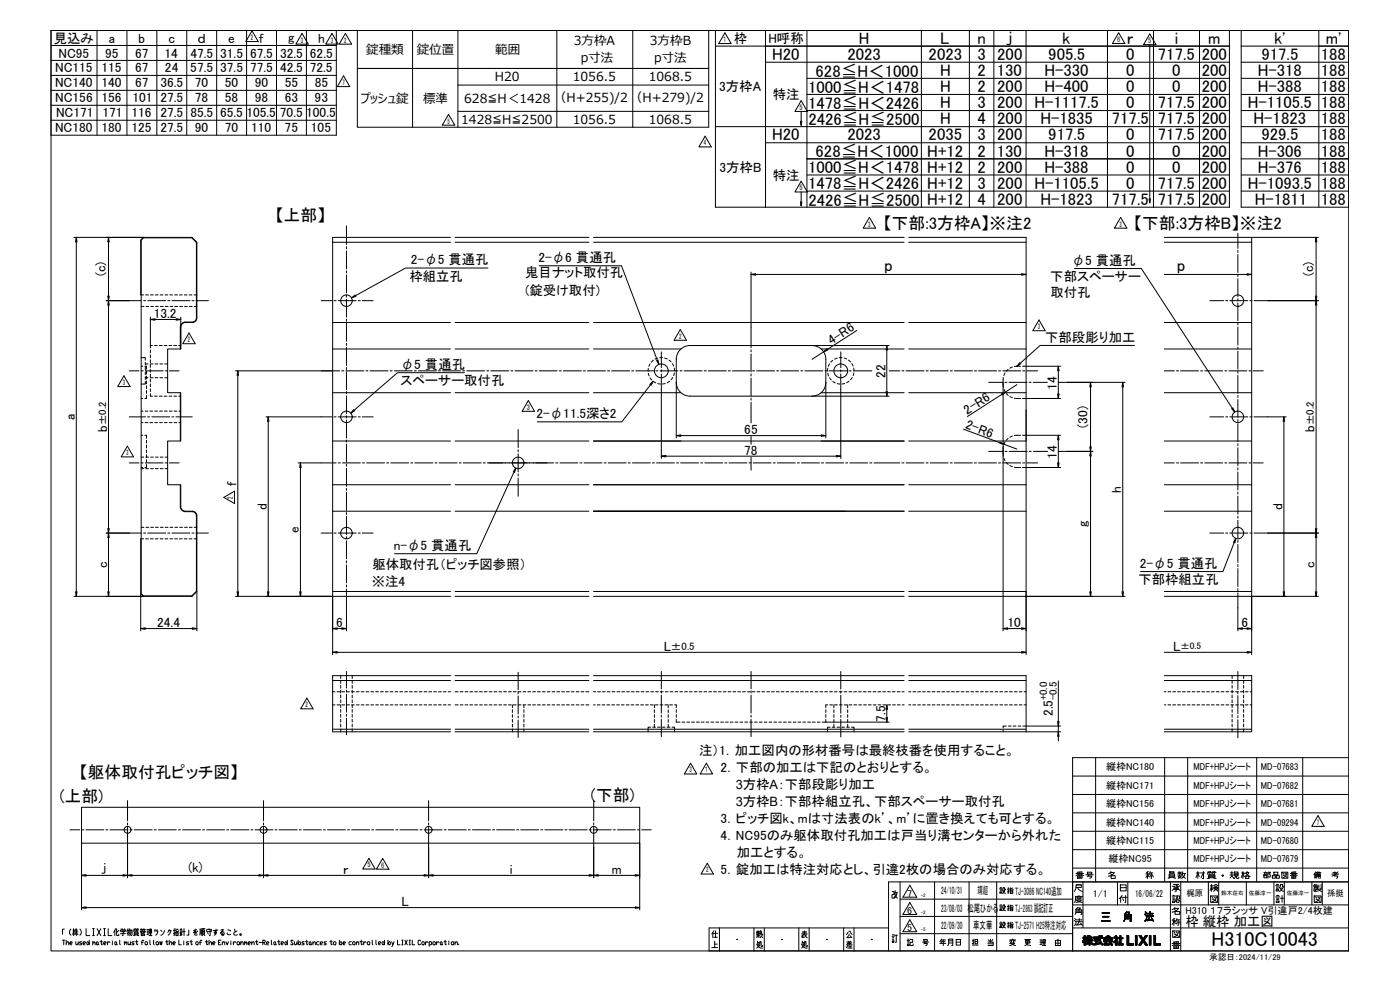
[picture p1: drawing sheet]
<svg xmlns="http://www.w3.org/2000/svg" width="841mm" height="594mm" viewBox="0 0 841 594" stroke-linecap="round" stroke-linejoin="round" font-family="sans-serif">
<!-- layer: TOS_WA -->
<g fill="none" stroke="#000" stroke-width=".6">
<path d="M31 18h779v553h-779zM658 455v75M700 455v75M713 455v75M755 455v75M783 455v75M810 455h-166v116v-41h166h-276v41M644 477h166M644 466h166M644 499h166M644 488h166M644 510h166"/>
<path d="M810 510h.1M810 510v61h-384v-14h108M536 536h1v1h-1v2h1v-1M538 536v2l1 1M538 536h1M538 535l-1 2M539 536l-1 2-1 1M541 530v41M547 532l4 7h-9zM561 530v41M582 530v41M599 530v41"/>
<path d="M644 521h166M651 530v27M671 530v14M673 532h4v3h-4zM673 533h4M678 530v14M703 530v41M709 530v41M726 530v14M732 530v14M749 530v14M765 530v14"/>
<path d="M772 530v14M788 530v14M794 530v14M39 558h-1v3M43 558a2.2 2.2 0 0 0 0 4M44 559h1M44 558v4M45 560h2M45 559h2M45 558v2M46 558v4M48 558a2.2 2.2 0 0 1 0 4"/>
<path d="M52 558v4h2M56 558h1M56 558v4M58 558l3 4M61 558l-3 4M62 558h1M63 558v4M65 558v4h2M69 559v3M69 558l-1 2M70 558v4h1v-1M71 559l-1 1"/>
<path d="M72 560v-1h3v1M73 560h2h-1v2h-1M73 558v1M74 558v1M75 558l-1 1M76 558v1h1M76 559v1M77 558v4M78 559h1v2v1M78 558l-1 2M78 559l-1 2M79 559l-1 3"/>
<path d="M80 559h2M81 560h2v2h-2zM81 559v1M81 558h-1v1M82 559h1M83 559v1M83 558h-1v1M85 558h1M85 560h2v1h-2zM85 558l-1 1M85 558v1M86 559h.1"/>
<path d="M86 558h1M86 558v1M87 558v1M88 560h1M88 558h1M89 558v3M90 558h1v2h-1zM90 559h1M90 558v4M93 559h2l-1 3M93 559h2M97 559v1"/>
<path d="M99 559l-2 2v1M102 558l-1 1M104 559h1M105 558v4M106 558v2l1-1M107 558l-1 1M108 559l1-1v1M108 559h1M109 559v3M110 560h1M111 558v4M113 559v3h-1"/>
<path d="M117 558l-1 2h2v1M118 558l-2 1M119 559l-2 2v1l1-1M120 558v4M121 558v3M121 558v4M121 558h2M122 559h1v2h-1zM122 560h1M122 558v1M124 559v-1h3v1M124 560h3"/>
<path d="M126 558h.1M126 559v3M130 558v2h-1h1v1l-1 1M131 559h-3M133 559l1-1-2 3 2-1h1l-1 2-1-1h1v1M137 558l1 1M141 558v2M142 559l-1 1-1 1 1 1 2-1M429 559l-1 1v3M430 559v4M432 557v14M453 557v14"/>
<path d="M455 559h1M455 560v1M455 559v1h1M456 560v1v-1M456 560h2v2v-1M457 559l-1 3M459 557v14M480 557v14M482 560h2M483 559v2l-1 1M486 557v14M507 557v14"/>
<path d="M509 560l-1 1M510 559h1l1 2M513 557v14M541 550h103M541 540h103M547 542l4 7h-9zM547 552l4 8h-9zM644 557h166M644 544h166M38 565h1M38 565v3M40 567l1-1v2"/>
<path d="M40 565v3M42 567h1v-1h-1v2h1M45 561l-1-2v2M45 561l1-1 1 1M46 566v2l1-1M47 566v2M49 566h-1l1 1-1 1M50 567h1v-1h-1v1l1 1M53 566l1 1-1 1-1-1zM54 565v3M56 562h1M56 566v1"/>
<path d="M56 566v2M56 566h1v2M58 566h1v2l-1-1zM59 567v1M60 566h2M61 565v2v1l1-1M62 562h1M62 567h1v-1h-1l1 2M65 566v2M66 566h-1v1M67 565v1M67 566v2"/>
<path d="M69 566h1v2l-1-1zM70 567v1M72 565v3M72 561h3M75 566v1M75 566v2M75 566h1v2M77 566v2l1-1M77 560l-1 1M78 566v2M81 566h-2l2 1-2 1M81 560h2"/>
<path d="M81 561h2M81 562h-1M81 566h2M82 565v2v1l1-1M82 562h1M84 560v-1h3v1M85 561h2v1h-2zM85 561h.1M85 566h1M86 565h-1v3M87 566h2l-1 2-1-1zM89 561h-1"/>
<path d="M90 562h1M90 561h1M90 565v3M92 565l1 3M94 566h1v2l-1-1zM96 566v2l1-2v2v-2M99 566h2M100 565v2l1 1v-1M101 560v-1h2l-2 3M102 567l1-1v2M102 565v3M104 567h1v-1h-1v1l1 1"/>
<path d="M105 560l-1 1M106 560h1v2h-1zM106 561h1M107 565v3h2M108 560h1M108 561l1 1M109 561h.1M109 561l-1 1M110 565v1M110 566v2M113 566h-1l1 1-1 1M114 566h2"/>
<path d="M115 565v2v1l1-1M118 566h1v2l-1-1zM120 566h1M121 565h-1v3M122 561l-1 1M123 561v1M123 566h2M124 565v2v1l1-1M125 560v1M126 567l1-1v2M126 565v3M128 567h1v-1h-1v2h1"/>
<path d="M131 566h1M133 565h-2v3h2M134 567l1-1v2M134 566v2M136 566v2l1-2M137 560l-1 1h1h2M139 565v1M139 566v2M140 566v2M142 566h-1l-1 1M143 566h1l-1 2-1-1zM145 567l1-1v2"/>
<path d="M145 566v2M147 566l1 1M147 566v2M148 566v2M149 567h1v-1h-1v2h1M151 567l1-1 1 2M151 566v2M153 566h2M154 565v2l1 1v-1M156 566h1M158 566h1v-1h-1v3M158 566l1 2"/>
<path d="M160 567h1v-1h-1v1l1 1M163 565v3M165 566h1l-1 2-1-1zM166 567v1M167 566h1M167 565v2l1 1v-1M169 567h1v-1h-1v1l1 1M172 566l1 1-1 1-1-1zM173 565v3M176 565h-1l1 2v1l-1-1M177 566v2l1-1M178 566v2"/>
<path d="M179 565v3M180 566h1l-1 2-1-1zM183 566h-2l1 1v1h-1M184 566h1M184 565v2l1 1v-1M186 566h1l-1 2v-1zM187 567v1M188 567l1-1v2M188 566v2M192 566h-2l1 2h1M192 567h1v-1h-1v1l1 1M196 566h-1l1 1-1 1"/>
<path d="M198 566h2M199 565v2v1l1-1M201 566h1l-1 2-1-1zM204 565v3M205 566v2l-1-1zM206 567h1v-1h-1v2h1M211 566h-1v2h1M212 566h1v2l-1-1zM214 567l1-1 1 2M214 566v2M216 566h2M217 565v2v1l1-1"/>
<path d="M218 566v2M220 566h-1l-1 1M221 566h1v2l-1-1zM224 565v3M226 565v3M227 567h1v-1h-1l1 2M230 566l1 1-1 1v-1zM231 565v3M233 565v3M234 566h1l-1 2-1-1zM235 566l1 2M237 566l-2 2"/>
<path d="M239 565v3h1M241 565h1M241 568h1M242 565v3M243 565l2 3M245 565l-2 3M246 565h1M246 568h1M246 565v3M248 565v3h1M253 565h-1h-1v2l1 1 1-1M254 566h1v2l-2-1z"/>
<path d="M256 566v2M257 566h-1v1M258 566h1v2h-1M258 566v2M260 566h2l-1 2-1-1zM262 566v2M264 566h-1l-1 1M265 566h1l-1 2-1-1zM266 567v1M267 566h1M267 565v2l1 1v-1M270 565v1"/>
<path d="M270 566v2M271 566h2l-1 2-1-1zM273 567l1-1 1 2M273 566v2M276 567v1M428 569h3M428 560v1M429 561h2M429 563h2M429 567h2M429 565v4M443 564h.1"/>
<path d="M455 561h1M455 567l1 2h2M455 566h1l-1 3M455 565v3M455 562v1M455 561v1M456 562v1M456 562h-1M457 560v1M457 562v1M458 562v1M458 568h-1v-2h-1v3"/>
<path d="M469 564h.1M481 562h1v1M481 561h4M482 567v2h3M482 566h1l-1 3h-1M482 565l-1 3M483 561l2 2M483 563h-1M484 562h.1M485 568h-1v-2h-1v3M496 564h.1M508 568h4"/>
<path d="M509 566h3M509 567h2M509 569h3M509 568l-1 1M509 565l1 1M510 568h2M510 561l-1 2h2M510 566v2M511 568v1M511 562l1 1M511 565l-1 1M523 564h.1"/>
<path d="M536 562h1M536 565h1v1h-1zM536 561h1M536 564h1M536 563h1M537 562h2M538 562v4M541 561h103M650 565v1M651 563v1M651 565v1M651 564v2"/>
<path d="M651 563v2M651 562h1v1h1v1h-1v1v1v-1v3h-1v-3l-1 1 1-2v-1zM651 562v6M652 562v6M652 563v1M652 564v1M653 567h.1M653 563v2M653 566v1M653 563v1M653 565h.1M653 562h1v1v-1h1v1h1v1h-1v1h1h-1l1 3-1-2v2h-1v-2l-1 2 1-3h-1h1v-1h-1z"/>
<path d="M653 562v2M653 565v2M654 562v2M654 565v1M654 562v1M654 563v1M654 562v6M655 562v6M655 563v1M655 565v1M655 565v2M656 563v1"/>
<path d="M656 565h.1M656 565v2M656 566v1M656 567v1M657 563h3v-1h1v1h1v1h-1l1 4-1-2-1-2h-3zM657 563v1M657 567v1M657 565h3h-1v2l1-1v1l-3 1v-1h1v-2h-1zM657 565h.1M658 563v1M658 565h.1M658 567v1"/>
<path d="M658 565v2M659 563v1M659 565v2M659 565h.1M659 567h.1M660 563v1M660 565h.1M660 567h.1M660 566v1M660 562v2M660 562v3M661 562v4"/>
<path d="M661 563v1M661 564v3M661 565v2M661 562h1v1h-1zM661 562v1M661 566v1M662 562v1M662 563v1M662 566v1M662 567v1M663 563l3-1 2 1v1h-4h-1zM663 565h5v1h-3l-1 1h3v-1l1 2-1-1-4 1 1-2h-1z"/>
<path d="M663 565v1M663 563v1M663 567v1M664 565v1M664 563v1M664 567v1M664 566v2M664 565v3M664 564a1.7 1.7 0 0 1 2-1 1.7 1.7 0 0 1 1 1zM665 567v1M665 563v1M665 565v2"/>
<path d="M665 564h.1M665 562v1M665 565v1M666 562v1M666 564h.1M666 565v1M666 567v1M667 563v1M667 564h.1M667 565v1M667 566h.1M667 567v1"/>
<path d="M667 567h.1M667 566v1M668 563v1M668 565v1M668 566v2M668 567v1M668 568h.1M669 566h.1M669 563v1M669 565v1M670 563v1M670 565v1"/>
<path d="M670 562l1 1v2l1 1h-1v2h-1v-2h-1l2-2h-2zM670 562v2M670 565v3M670 564v4M671 562v6M671 563v3M671 565v1M671 563v1M671 567v1M672 565v1M672 567v1M672 563v1"/>
<path d="M673 563v1M673 567v1M673 562v1h2v1h-2v3h2v1h-4v-1h2v-3h-1v-1h1zM673 562v6M674 563v1M674 567v1M675 563v1M675 567v1M677 562h1v5h3v1h-4zM677 562v6M678 562v6M678 567v1"/>
<path d="M679 567v1M680 567v1M681 567v1M682 562h1v6h-1zM682 562v6M683 562v6M684 568h.1M684 562h1l2 2 1-2h1l-2 3 2 3h-1l-1-2-2 2h-1l2-3zM684 562h.1M684 567v1M685 562h.1M685 567v1"/>
<path d="M685 562v1M685 566v2M685 562v2M686 562v2M686 565v2M686 563v1M686 563v2M686 563v3M687 564v2M687 563v3M687 563v4M688 563v1"/>
<path d="M688 565v2M688 562v2M688 566v2M688 562v1M689 567v1M689 562v1M689 562h.1M690 562h1v6h-1zM691 562v6M693 562h1v5h3v1h-4zM693 562v6M694 562v6"/>
<path d="M694 567v1M695 567v1M696 567v1M697 567v1"/>
<circle cx="144" cy="561" r=".5"/>
</g>
<!-- layer: TOS_S1 -->
<g fill="none" stroke="#000" stroke-width=".6">
<path d="M200 146h71M271 143h-71v215h71M273 143h81M273 146h81M357 143h186M357 146h186M546 143h70v215h-70M546 146h70M699 143h53v215h-53M699 146h53M115 193l-4 1-2 1-1 15h-7v26h7v29h-7v26h7l1 15 2 1h4M116 193h1l1-2v-45l-3-3h-29l-1 1v213l1 1h29l3-3v-45l-1-2-1-1"/>
<path d="M200 194h71M273 194h81M357 194h186M546 194h70M699 194h53M200 210h71M273 210h81M357 210h52M493 210h50M496 216v14M496 216a8 8 0 0 0-8-8h-73a8 8 0 0 0-9 8v14a8 8 0 0 0 9 8h73a8 8 0 0 0 8-8M546 210h70"/>
<path d="M699 210h53M200 236h71M273 236h81M357 236h52M493 236h50M546 236h70M699 236h53M616 246v19h-70M200 265h71M273 265h81M409 265h-52h186h-50M699 265h53"/>
<path d="M200 291h71M273 291h81M357 291h186M546 291h70M699 291h53M200 307h71M273 307h81M357 307h186M546 307h70M699 307h53M200 355h71M273 358h81"/>
<path d="M273 355h81M357 358h186M357 355h186M546 355h70M699 355h53M271 406h-71v34h71M273 406h81M357 406h186M546 406h70v34h-70M699 406h53v34h-53M273 440h81M357 440h186"/>
<path d="M49 485h335v21h-335z"/>
<circle cx="208" cy="181" r="3"/>
<circle cx="744" cy="181" r="3"/>
<circle cx="397" cy="223" r="4"/>
<circle cx="505" cy="223" r="4"/>
<circle cx="208" cy="250" r="3"/>
<circle cx="744" cy="250" r="3"/>
<circle cx="311" cy="278" r="3"/>
<circle cx="208" cy="320" r="3"/>
<circle cx="744" cy="320" r="3"/>
<circle cx="77" cy="498" r="2.1"/>
<circle cx="158" cy="498" r="2.1"/>
<circle cx="257" cy="498" r="2.1"/>
<circle cx="357" cy="498" r="2.1"/>
</g>
<!-- layer: TOS_S2 -->
<path d="M85 177v-33l1-1h29l3 3v45v2l-2 1M115 194h-4l-2 1v15M109 236v29M109 291v15l2 1h4M116 307l2 1v2v45l-3 3h-29l-1-1v-33" fill="none" stroke="#000" stroke-width=".6"/>
<!-- layer: TOS_M1 -->
<g fill="none" stroke="#000" stroke-width=".6">
<path d="M31 18h171v63h-171zM58 18v63M76 18v63M94 18v63M112 18v63M130 18v63M148 18v63M151 18l4 7h-7zM166 18v63M184 18v63M430 18h309v106h-309zM436 20l3 6h-7z"/>
<path d="M460 18v10h279M485 18v106M553 18v10M582 18v106M597 18v106M616 18v106M665 18v10M672 20l4 6h-8zM693 18v10M721 18v10M746 18h64v106h-64zM792 18v106"/>
<path d="M31 27h171M31 36h171M181 20l4 7h-7zM199 20l4 7h-7zM207 20l4 7h-7zM430 28h309M460 28v96M460 37h279M553 28v96M665 28v96M691 20l3 7h-7zM693 28v96"/>
<path d="M721 28v96M746 37h64M746 28h64M792 28h18M31 45h171M31 54h171M206 46l4 6h-7zM485 47h254M485 57h254M746 47h64M746 57h64M31 63h171"/>
<path d="M31 72h171M269 69l4 6h-7zM430 76h309M481 60l4 7h-7zM485 66h254M746 66h64M746 76h64M424 82l3 6h-7zM460 86h279M485 95h254M746 86h64M810 95h-64"/>
<path d="M481 109l4 6h-7zM485 105h254M485 115h254M746 105h64M746 115h64M522 131l4 6h-7zM673 131l4 6h-8zM44 143h42M46 145v210M65 145v33M752 143h40M791 145v33"/>
<path d="M451 163v33M454 165h160M699 165h50M64 181h14M65 183v134M90 191v17M93 192h13M109 191v19M409 198l3 6h-7zM515 199l-18 11M624 192l4 7h-8zM762 181h30"/>
<path d="M791 183v134M114 200l3 6h-7zM488 208h46M495 211l-7 5M533 210v25M616 220h21M74 226l4 6h-7zM141 223h59M143 226v129M397 234v41M406 230v33M488 238h46"/>
<path d="M496 230v33M505 234v41M602 237l-21 13M603 230v149M611 231l-7 5M616 239h21M636 223v14M641 230h35M655 232v36M674 232v123M160 250h33M161 253v102"/>
<path d="M317 241l4 6h-7zM579 258l22 8M762 250h11M771 253v102M77 268l3 6h-7zM179 278h14M400 274h102M409 262h84M603 267l8 3M616 261h21M636 264v14M641 271h15"/>
<path d="M655 274v81M134 299l7-4v8zM180 281v74M616 281h21M64 320h14M65 323v32M762 320h30M791 323v32M44 358h42M85 357v22M118 355v24M141 358h59v35"/>
<path d="M616 355v38M616 358h60M792 358h-40v35M87 378h28M203 378h2M208 365v14M605 378h9M744 365v14M746 378h3M203 392h411M699 392h50M184 419l4 7h-7z"/>
<path d="M636 409v24M496 434h38M533 426v5M616 440h21M616 436h21M636 436v4M415 458l4 7h-8zM424 458l4 7h-7zM636 442v3M792 490l3 6h-7zM49 506v41M77 509v18"/>
<path d="M158 509v18M222 516l3 6h-7zM230 516l4 6h-8zM257 509v18M357 509v18M384 506v41M425 519l4 6h-8zM52 526h22M79 526h77M161 526h94M260 526h94M359 526h23"/>
<path d="M52 545h330"/>
</g>
<!-- layer: TOS_K3 -->
<g fill="none" stroke="#000" stroke-width=".6">
<path d="M208 136v11M208 148v1M208 151v10M744 140v9M744 150v2M744 153v11M208 163v1M208 165v11M208 177v1M208 180v10M744 165v1M744 167v11"/>
<path d="M744 179v2M78 181h7M86 181h2M89 181h11M101 181h1M103 181h11M115 181h2M118 181h7M193 181h6M201 181h1M203 181h11M208 192v1"/>
<path d="M208 194v11M215 181h1M218 181h6M451 196v13M727 181h8M736 181h2M739 181h11M744 182v11M744 194v1M744 196v11M751 181h1M753 181h9"/>
<path d="M208 206v1M208 209v11M397 211v10M451 210v1M451 213v10M505 211v10M744 208v2M744 211v11M78 223h5M85 223h1M87 223h11M99 223h2"/>
<path d="M102 223h6M193 223h11M205 223h2M208 223h11M208 221v1M208 223v11M208 235v2M208 238v11M220 223h1M222 223h11M234 223h2M237 223h11"/>
<path d="M249 223h1M251 223h11M263 223h2M266 223h11M278 223h1M280 223h11M292 223h2M295 223h11M307 223h1M309 223h11M321 223h2M324 223h11"/>
<path d="M336 223h1M338 223h11M350 223h2M353 223h11M365 223h1M367 223h11M379 223h2M382 223h11M394 223h1M396 223h11M397 222v1M397 225v9"/>
<path d="M409 223h1M411 223h11M423 223h1M426 223h10M438 223h1M440 223h11M451 225v1M451 227v11M451 239v1M452 223h1M455 223h10M467 223h1"/>
<path d="M469 223h11M481 223h1M484 223h10M496 223h1M498 223h11M505 222v1M505 225v9M510 223h1M513 223h11M534 223h7M542 223h1M544 223h11"/>
<path d="M556 223h2M559 223h11M571 223h1M573 223h11M585 223h2M588 223h11M594 230h8M600 223h1M602 223h11M604 230h1M606 230h11M614 223h2"/>
<path d="M617 223h6M618 230h1M621 230h8M636 230h5M699 223h7M707 223h1M709 223h11M721 223h2M724 223h11M736 223h1M738 223h11M744 223v1"/>
<path d="M744 225v11M744 237v2M744 240v11M750 223h2M753 223h6M78 250h9M89 250h1M91 250h11M103 250h1M106 250h9M193 250h6M201 250h1"/>
<path d="M203 250h11M208 250v1M208 252v11M215 250h1M218 250h6M311 258v11M451 242v12M727 250h8M736 250h2M739 250h11M744 252v1M744 255v10"/>
<path d="M751 250h1M753 250h9M78 278h5M85 278h1M87 278h11M99 278h2M102 278h6M193 278h9M203 278h1M206 278h10M208 264v2M208 267v11"/>
<path d="M208 279v1M218 278h1M220 278h11M232 278h2M235 278h11M247 278h1M249 278h11M261 278h2M264 278h11M276 278h1M278 278h11M290 278h2"/>
<path d="M293 278h40M311 270v1M311 273v10M334 278h1M336 278h11M348 278h2M351 278h11M363 278h1M365 278h11M377 278h2M380 278h11M392 278h1"/>
<path d="M394 278h11M406 278h2M409 278h11M421 278h1M423 278h11M435 278h2M438 278h11M450 278h1M451 262v5M451 275v7M452 278h11M464 278h2"/>
<path d="M467 278h11M479 278h1M481 278h11M493 278h2M496 278h11M508 278h1M510 278h11M523 278h1M525 278h16M542 278h1M544 278h11M556 278h2"/>
<path d="M559 278h11M571 278h1M573 278h11M585 278h2M588 278h11M594 271h9M600 278h1M602 278h11M604 271h1M606 271h11M614 278h2M617 278h6"/>
<path d="M618 271h2M621 271h8M636 271h5M699 278h7M707 278h1M709 278h11M721 278h2M724 278h11M736 278h1M738 278h11M744 267v1M744 269v11"/>
<path d="M750 278h2M753 278h6M208 281v11M208 293v2M208 296v11M311 285v1M311 287v11M744 281v1M744 284v10M744 296v1M744 298v11M208 308v1"/>
<path d="M208 310v11M744 310v1M744 313v10M78 320h7M86 320h2M89 320h11M101 320h1M103 320h11M115 320h2M118 320h7M193 320h6M201 320h1"/>
<path d="M203 320h11M208 322v2M208 325v11M208 337v1M208 339v11M215 320h1M218 320h6M727 320h8M736 320h2M739 320h11M744 325v1M744 327v11"/>
<path d="M744 339v1M751 320h1M753 320h9M208 351v2M208 354v11M744 342v10M744 354v1M744 356v9M208 403v10M208 414v2M208 417v11M311 404v10"/>
<path d="M311 416v1M311 418v11M397 403v11M397 415v1M397 418v10M451 403v11M451 415v1M451 418v10M505 403v11M505 415v1M505 418v10M744 403v11"/>
<path d="M744 415v2M744 418v11M208 429v1M208 431v10M311 430v1M311 433v10M397 430v1M397 432v11M451 430v1M451 432v11M505 430v1M505 432v11"/>
<path d="M744 430v1M744 432v11M42 498h6M49 498h1M52 498h10M64 498h1M66 498h11M77 481v12M77 494v2M77 497v12M78 498h1M81 498h10"/>
<path d="M93 498h1M95 498h11M107 498h1M110 498h10M122 498h1M124 498h11M136 498h1M139 498h10M151 498h1M153 498h11M158 481v12M158 494v2"/>
<path d="M158 497v12M165 498h1M168 498h10M180 498h1M182 498h11M194 498h1M197 498h11M209 498h1M211 498h11M223 498h2M226 498h11M238 498h1"/>
<path d="M240 498h11M252 498h2M255 498h11M257 481v12M257 494v2M257 497v12M267 498h1M269 498h11M281 498h2M284 498h11M296 498h1M298 498h11"/>
<path d="M310 498h2M313 498h11M325 498h1M327 498h11M339 498h2M342 498h11M354 498h1M356 498h11M357 481v12M357 494v2M357 497v12M368 498h2"/>
<path d="M371 498h11M383 498h1M385 498h6"/>
</g>
<!-- layer: 0 -->
<g fill="none" stroke="#000" stroke-width=".6">
<path d="M691 27v95M481 73v2l1-2M481 67v8M481 115v9M690 119l1 3v-3M481 121v3l1-3M45 145l1-2v2M46 143v2M65 145v-2l1 2M65 143v2M324 160h49l23 59M790 145l1-2v2"/>
<path d="M791 143v2M65 178v3l1-3M65 178v5M213 177l-2 2 3-1M293 161h-49l-33 18M451 165h3M454 164l-3 1h3M614 164l2 1h-2M614 165h2M645 161h41l56 87M749 164l3 1h-3M749 165h3"/>
<path d="M790 178l1 3v-3M791 178v5M65 183v-2l1 2M90 192h3M93 191l-3 1h3M106 191l3 1h-3M106 192h3M790 183l1-2v2M395 216l1 3-2-3M497 209l-2 2 2-1M497 210l-2 1M532 210l1-2v2"/>
<path d="M533 208v2M613 218l-2 2 2-2M636 220v3M681 208h-56l-14 12M142 226l1-3v3M143 223v3M279 224h-40l-28 24M390 231l2-2-1 3M392 229l-18 24h-51M532 235l1 3v-3M533 235v3M602 237l2-1-2 1"/>
<path d="M604 236l-2 1M635 223l1-3v3M635 237l1 2v-2M636 237v2M655 232v-2l1 2M655 230v2M674 232v-2l1 2M674 230v2M161 253v-3l1 3M161 250v3M213 246l-2 2 2-1M741 245l1 3-2-3"/>
<path d="M771 253v-3l1 3M771 250v3M180 278v3M397 274h3M400 274h-3h3M406 262h3M409 261l-3 1h3M493 261l3 1h-3M493 262h3M502 274h3h-3M502 274h3M601 266l2 1"/>
<path d="M601 266l2 1-2-1M635 264l1-3v3M635 278l1 3v-3M636 261v3M636 278v3M655 274v-3l1 3M655 268v3l1-3M655 268v6M180 281v-3l1 3M308 284l2-3-1 3M310 281l-24 52h-49M65 317v3l1-3"/>
<path d="M65 317v6M790 317l1 3v-3M791 317v6M65 323v-3l1 3M741 326l1-3v3M742 323l-7 20h-50M790 323l1-3v3M45 355l1 3v-3M46 355v3M65 355v3l1-3M65 355v3M142 355l1 3v-3"/>
<path d="M143 355v3M161 355v3l1-3M161 355v3M180 355v3l1-3M180 355v3M655 355v3l1-3M655 355v3M674 355v3l1-3M674 355v3M771 355v3l1-3M771 355v3M790 355l1 3v-3"/>
<path d="M791 355v3M85 378h2M87 377l-2 1h2M115 377l3 1h-3M115 378h3M200 378h3M203 377l-3 1h3M205 377l3 1h-3M205 378h3M603 378h2M605 377l-2 1h2M614 377l2 1h-2"/>
<path d="M614 378h2M744 378h2M746 377l-2 1h2M749 377l3 1h-3M749 378h3M200 392h3M203 391l-3 1h3M614 391l2 1h-2M614 392h2M749 391l3 1h-3M749 392h3M532 426l1-3v3"/>
<path d="M532 431l1 3v-3M533 423v3M533 431v3M635 433l1 3v-3M636 433v3M636 440v2M635 442l1-2v2M49 526h3M52 525l-3 1h3M74 525l3 1h-3M74 526h5M79 525l-2 1h2"/>
<path d="M156 525l2 1h-2M156 526h5M161 525l-3 1h3M255 525l2 1h-2M255 526h5M260 525l-3 1h3M354 525l3 1h-3M354 526h5M359 525l-2 1h2M382 525l2 1h-2M382 526h2M49 545h3"/>
<path d="M52 545h-3l3 1M382 545h2l-2 1M382 545h2"/>
</g>
<!-- layer: TOS_K2 -->
<g fill="none" stroke="#000" stroke-width=".6">
<path d="M85 177h1M88 177h1M90 177h2M93 177h2M96 177h2M99 177h2M102 177h2M105 177h2M108 177h1M111 177h1M114 177h1M117 177h1"/>
<path d="M85 184h1M88 184h1M91 184h1M93 184h2M96 184h2M99 184h2M102 184h2M105 184h2M108 184h2M111 184h2M114 184h1M117 184h1"/>
<path d="M85 215h2v1M85 220h1M87 220h1v2M87 219h2M87 218v1M90 219h2M90 210v2M90 213v2M90 216v2M90 219v2M92 208h-2v1M93 208h1"/>
<path d="M93 219h2M96 208h1M96 219h2M99 208h1M99 219h2M102 208h1M104 208h2M107 208h2M391 219l-1 1M392 216l-1 2M395 215l-1 1M398 215h-2"/>
<path d="M399 215l2 1M402 216l1 1M404 218l1 2M498 219v1M500 216l-1 2M503 215l-2 1M506 215h-2M507 215l2 1M510 216l1 1M512 218v2M613 220h-4M614 220h2"/>
<path d="M85 239h1M87 229v2h-2M87 220v2M87 223v2M87 226v2M87 227h2M88 238v1h-1M88 223v2M88 226v2M88 229v2M88 232v1M88 235v1"/>
<path d="M90 227h2M90 222v2M90 225v1M90 228v1M90 231v1M90 234v1M90 236v2h2M93 238h1M93 227h2M96 238h1M96 227h2M99 238h1"/>
<path d="M99 227h2M102 238h1M104 238h2M107 238h2M389 221v2M389 224l1 2M391 227l1 1M392 229l2 1M395 230l2 1M400 230l-2 1M402 229l-1 1M404 227l-1 1"/>
<path d="M405 221v2M405 224v2M497 221v2M497 224l1 2M498 227l1 1M500 229l2 1M503 230l2 1M507 230l-1 1M510 229l-1 1M512 227l-1 1M513 221v2M513 224l-1 2"/>
<path d="M603 227v6M603 234l1 1M604 224l-1 2M604 236l2 1M606 222l-2 1M607 238l1 1M608 220l-1 1M609 239h4M614 239h2M85 247h1M85 254h1M87 247h2"/>
<path d="M87 254h2M90 247h2M90 254h2M93 247h2M93 254h2M96 247h2M96 254h2M99 247h1M99 254h1M102 247h1M102 254h1M105 247h1"/>
<path d="M105 254h1M107 247h2M107 254h2M85 275h1M85 261h1M87 261h1v2M88 275h1M88 279v2h-1M88 265v1M88 267v2M88 270v2M88 273v2"/>
<path d="M88 276v2M90 275h2M93 275h2M96 275h2M99 275h2M603 268v6M603 275l1 2M604 266l-1 1M604 278l2 1M606 263l-2 2M607 280h1M608 262l-1 1"/>
<path d="M613 261l-4 1M614 261h2M85 282h1M85 281h1M88 282h1M90 282h2M93 282h2M96 282h2M99 282h2M609 281h4M614 281h2M85 317h1"/>
<path d="M88 317h1M91 317h1M93 317h2M96 317h2M99 317h2M102 317h2M105 317h2M108 317h2M111 317h2M114 317h1M117 317h1M85 324h1"/>
<path d="M88 324h1M90 324h2M93 324h2M96 324h2M99 324h2M102 324h2M105 324h2M108 324h1M111 324h1M114 324h1M117 324h1M200 416h1"/>
<path d="M202 416h2M205 406v2M205 409v1M205 412v1M205 415v1M205 418v1M205 416h2M208 416h2M211 416h2M212 406v2M212 409v1M212 412v1"/>
<path d="M212 415v1M212 418v1M214 416h2M217 416h2M220 416h2M223 416h1M226 416h1M229 416h1M231 416h2M234 416h2M237 416h2M240 416h2"/>
<path d="M243 416h2M246 416h2M249 416h2M252 416h1M255 416h1M258 416h1M261 416h1M263 416h2M266 416h2M269 416h2M273 416h2M276 416h2"/>
<path d="M279 416h2M282 416h2M285 416h2M288 416h2M291 416h2M294 416h2M297 416h1M300 416h1M303 416h1M305 416h2M308 416h2M311 416h2"/>
<path d="M314 416h2M317 416h2M320 416h2M323 416h2M326 416h1M329 416h1M332 416h1M335 416h1M337 416h2M340 416h2M343 416h2M346 416h2"/>
<path d="M349 416h2M352 416h2M357 416h1M359 416h2M362 416h2M365 416h1M368 416h1M371 416h1M374 416h1M376 416h2M379 416h2M382 416h2"/>
<path d="M385 416h2M388 416h2M391 416h2M394 416h2M397 416h1M400 416h1M403 416h1M405 416h2M408 416h2M411 416h2M414 416h2M417 416h2"/>
<path d="M420 416h2M423 416h2M426 416h1M429 416h1M432 416h1M434 416h2M437 416h2M440 416h2M443 416h2M446 416h2M449 416h2M452 416h2"/>
<path d="M455 416h1M458 416h1M461 416h1M464 416h1M466 416h2M469 416h2M472 416h2M475 416h2M478 416h2M481 416h2M484 416h1M487 416h1"/>
<path d="M490 416h1M493 416h1M495 416h2M498 416h2M501 416h2M504 416h2M507 416h2M510 416h2M513 416h2M516 416h1M519 416h1M522 416h1"/>
<path d="M524 416h2M527 416h2M530 416h2M533 416h2M536 416h2M539 416h2M542 416h1M546 416h1M548 416h2M551 416h2M554 416h2M557 416h2"/>
<path d="M560 416h2M563 416h2M566 416h1M569 416h1M572 416h1M575 416h1M577 416h2M580 416h2M583 416h2M586 416h2M589 416h2M592 416h2"/>
<path d="M595 416h1M598 416h1M601 416h1M604 416h1M606 416h2M609 416h2M612 416h2M615 416h1M699 416h1M702 416h1M705 416h1M707 416h2"/>
<path d="M710 416h2M713 416h2M716 416h2M719 416h2M722 416h2M725 416h2M728 416h1M731 416h1M734 416h1M736 416h2M739 416h2M740 406v2"/>
<path d="M740 409v1M740 412v1M740 415v1M740 418v1M742 416h2M745 416h2M747 406v2M747 409v1M747 412v1M747 415v1M747 418v1M748 416h2"/>
<path d="M751 416h1M200 423h1M202 423h2M205 420v2M205 423v2M205 426v2M205 429v2M205 432v2M205 435v2M205 438v2M205 423h2M208 423h2"/>
<path d="M211 423h2M212 420v2M212 423v2M212 426v2M212 429v2M212 432v2M212 435v2M212 438v2M214 423h2M217 423h2M220 423h2M223 423h1"/>
<path d="M226 423h1M229 423h1M231 423h2M234 423h2M237 423h2M240 423h2M243 423h2M246 423h2M249 423h2M252 423h1M255 423h1M258 423h1"/>
<path d="M261 423h1M263 423h2M266 423h2M269 423h2M273 423h2M276 423h2M279 423h2M282 423h2M285 423h2M288 423h2M291 423h2M294 423h2"/>
<path d="M297 423h1M300 423h1M303 423h1M305 423h2M308 423v2M308 426v2M308 429v2M308 432v2M308 435v2M308 438v2M308 423h2M311 423h2"/>
<path d="M314 423h2M315 423v2M315 426v2M315 429v2M315 432v2M315 435v2M315 438v2M317 423h2M320 423h2M323 423h2M326 423h1M329 423h1"/>
<path d="M332 423h1M335 423h1M337 423h2M340 423h2M343 423h2M346 423h2M349 423h2M352 423h2M357 423h1M359 423h1M362 423h1M365 423h1"/>
<path d="M367 423h2M370 423h2M373 423h2M376 423h2M379 423h2M382 423h2M385 423h2M388 423h1M391 423h1M391 437h-2v3M392 437h2M393 423v2"/>
<path d="M393 426v2M393 429v2M393 432v2M393 435v2M394 423h1M395 437h2M397 423h1M398 437h2M399 423h2M401 437h1M401 423v2M401 426v2"/>
<path d="M401 429v2M401 432v2M401 435v2M402 423h2M404 437h1v3M405 423h1v2M406 432v2h2M406 426v2M406 429v2M410 434h1M413 434h1M416 434h1"/>
<path d="M418 434h2M421 434h2M424 434h2M427 434h2M430 434h2M433 434h2M436 434h1M439 434h1M442 434h1M445 434h1M447 434h2M450 434h2"/>
<path d="M453 434h2M456 434h2M459 434h2M462 434h2M465 434h2M468 434h1M471 434h1M474 434h1M476 434h2M479 434h2M482 434h2M485 434h2"/>
<path d="M488 434h2M491 434h2M496 432v2h-2M496 426v2M496 429v2M497 423h-1v2M498 423h2M499 437h-2v3M500 437h2M501 423v2M501 426v2M501 429v2"/>
<path d="M501 432v2M501 435v2M501 423h2M503 437h1M504 423h2M506 437h1M507 423h2M509 437h1M509 423v2M509 426v2M509 429v2M509 432v2"/>
<path d="M509 435v2M510 423h2M512 437h1v3M513 423h2M516 423h2M519 423h1M522 423h1M525 423h1M527 423h2M530 423h2M533 423h2M536 423h2"/>
<path d="M539 423h2M542 423h1M546 423h1M548 423h2M551 423h2M554 423h2M557 423h2M560 423h2M563 423h2M566 423h1M569 423h1M572 423h1"/>
<path d="M575 423h1M577 423h2M580 423h2M583 423h2M586 423h2M589 423h2M592 423h2M595 423h1M598 423h1M601 423h1M603 438v2M604 423h1"/>
<path d="M605 436h-2v1M606 436h1M606 423h2M609 436h1M609 423h2M612 436h1M612 423h2M614 436h2M615 423h1M699 423h1M702 423h1M705 423h1"/>
<path d="M707 423h2M710 423h2M713 423h2M716 423h2M719 423h2M722 423h2M725 423h2M728 423h1M731 423h1M734 423h1M736 423h2M739 423h2"/>
<path d="M740 420v2M740 423v2M740 426v2M740 429v2M740 432v2M740 435v2M740 438v2M742 423h2M745 423h2M747 420v2M747 423v2M747 426v2"/>
<path d="M747 429v2M747 432v2M747 435v2M747 438v2M748 423h2M751 423h1"/>
</g>
<!-- layer: TOS_K1 -->
<g fill="none" stroke="#000" stroke-width=".6">
<path d="M215 18h211v58h-211zM248 18v58M275 18v58M335 18v58M380 18v58M215 41h211M275 51h151M275 67h151M200 409h71M273 409h81M357 409h186M546 409h70"/>
<path d="M699 409h53M200 438h71M273 438h81M357 438h186M546 438h70M699 438h53"/>
</g>
<text font-size="12.1" x="728" y="568">H310C10043</text>
<g font-size="10.1">
<text x="565" y="26">L</text>
<text x="587" y="26">n</text>
<text x="606" y="26">j</text>
<text x="638" y="26">k</text>
<text x="677" y="26">ｒ</text>
<text x="706" y="26">i</text>
<text x="726" y="26">m</text>
<text x="766" y="26">k'</text>
<text x="797" y="26">m'</text>
<text x="464" y="36">H20</text>
<text x="509" y="36">2023</text>
<text x="558" y="36">2023</text>
<text x="587" y="36">3</text>
<text x="599" y="36">200</text>
<text x="630" y="36">905.5</text>
<text x="677" y="36">0</text>
<text x="696" y="36">717.5</text>
<text x="722" y="36">200</text>
<text x="758" y="36">917.5</text>
<text x="793" y="36">188</text>
<text x="490" y="46">628≦H＜1000</text>
<text x="565" y="46">H</text>
<text x="587" y="46">2</text>
<text x="599" y="46">130</text>
<text x="627" y="46">H-330</text>
<text x="677" y="46">0</text>
<text x="704" y="46">0</text>
<text x="722" y="46">200</text>
<text x="756" y="46">H-318</text>
<text x="793" y="46">188</text>
<text x="485" y="56">1000≦H＜1478</text>
<text x="565" y="55">H</text>
<text x="587" y="55">2</text>
<text x="599" y="55">200</text>
<text x="627" y="55">H-400</text>
<text x="677" y="55">0</text>
<text x="704" y="55">0</text>
<text x="722" y="55">200</text>
<text x="756" y="55">H-388</text>
<text x="793" y="55">188</text>
<text x="485" y="65">1478≦H＜2426</text>
<text x="565" y="65">H</text>
<text x="587" y="65">3</text>
<text x="599" y="65">200</text>
<text x="621" y="65">H-1117.5</text>
<text x="677" y="65">0</text>
<text x="696" y="65">717.5</text>
<text x="722" y="65">200</text>
<text x="750" y="65">H-1105.5</text>
<text x="793" y="65">188</text>
<text x="486" y="75">2426≦H≦2500</text>
<text x="565" y="75">H</text>
<text x="587" y="75">4</text>
<text x="599" y="75">200</text>
<text x="625" y="75">H-1835</text>
<text x="668" y="75">717.5</text>
<text x="696" y="75">717.5</text>
<text x="722" y="75">200</text>
<text x="753" y="75">H-1823</text>
<text x="793" y="75">188</text>
<text x="464" y="84">H20</text>
<text x="509" y="84">2023</text>
<text x="558" y="84">2035</text>
<text x="587" y="84">3</text>
<text x="599" y="84">200</text>
<text x="630" y="84">917.5</text>
<text x="677" y="84">0</text>
<text x="696" y="84">717.5</text>
<text x="722" y="84">200</text>
<text x="758" y="84">929.5</text>
<text x="793" y="84">188</text>
<text x="490" y="94">628≦H＜1000</text>
<text x="557" y="94">H+12</text>
<text x="587" y="94">2</text>
<text x="599" y="94">130</text>
<text x="627" y="94">H-318</text>
<text x="677" y="94">0</text>
<text x="704" y="94">0</text>
<text x="722" y="94">200</text>
<text x="756" y="94">H-306</text>
<text x="793" y="94">188</text>
<text x="485" y="104">1000≦H＜1478</text>
<text x="557" y="104">H+12</text>
<text x="587" y="104">2</text>
<text x="599" y="104">200</text>
<text x="627" y="104">H-388</text>
<text x="677" y="104">0</text>
<text x="704" y="104">0</text>
<text x="722" y="104">200</text>
<text x="756" y="104">H-376</text>
<text x="793" y="104">188</text>
<text x="485" y="114">1478≦H＜2426</text>
<text x="557" y="113">H+12</text>
<text x="587" y="113">3</text>
<text x="599" y="113">200</text>
<text x="621" y="113">H-1105.5</text>
<text x="677" y="113">0</text>
<text x="696" y="113">717.5</text>
<text x="722" y="113">200</text>
<text x="750" y="113">H-1093.5</text>
<text x="793" y="113">188</text>
<text x="486" y="123">2426≦H≦2500</text>
<text x="557" y="123">H+12</text>
<text x="587" y="123">4</text>
<text x="599" y="123">200</text>
<text x="625" y="123">H-1823</text>
<text x="668" y="123">717.5</text>
<text x="696" y="123">717.5</text>
<text x="722" y="123">200</text>
<text x="754" y="123">H-1811</text>
<text x="793" y="123">188</text>
<text x="166" y="133">【上部】</text>
<text x="531" y="138">【下部:3方枠A】※注2</text>
<text x="681" y="138">【下部:3方枠B】※注2</text>
<text x="531" y="163">p</text>
<text x="707" y="163">p</text>
<text x="48" y="467">【躯体取付孔ピッチ図】</text>
<text x="36" y="482">(上部)</text>
<text x="355" y="481">(下部)</text>
</g>
<text font-size="9.9" x="516" y="26">H</text>
<text font-size="9.7" x="660" y="555">三 角 法</text>
<g font-size="8">
<text x="32" y="26">見込み</text>
<text x="65" y="26">a</text>
<text x="83" y="26">b</text>
<text x="101" y="26">c</text>
<text x="119" y="26">ｄ</text>
<text x="137" y="26">e</text>
<text x="156" y="26">f</text>
<text x="173" y="25">g</text>
<text x="191" y="26">h</text>
<text x="441" y="26">枠</text>
<text x="462" y="26">H呼称</text>
<text x="35" y="35">NC95</text>
<text x="63" y="35">95</text>
<text x="81" y="35">67</text>
<text x="99" y="35">14</text>
<text x="114" y="35">47.5</text>
<text x="132" y="35">31.5</text>
<text x="150" y="35">67.5</text>
<text x="168" y="35">32.5</text>
<text x="186" y="35">62.5</text>
<text x="33" y="44">NC115</text>
<text x="61" y="44">115</text>
<text x="81" y="44">67</text>
<text x="99" y="44">24</text>
<text x="114" y="44">57.5</text>
<text x="132" y="44">37.5</text>
<text x="150" y="44">77.5</text>
<text x="168" y="44">42.5</text>
<text x="186" y="44">72.5</text>
<text x="33" y="53">NC140</text>
<text x="61" y="53">140</text>
<text x="81" y="53">67</text>
<text x="96" y="53">36.5</text>
<text x="117" y="53">70</text>
<text x="135" y="53">50</text>
<text x="153" y="53">90</text>
<text x="171" y="53">55</text>
<text x="189" y="53">85</text>
<text x="432" y="55">3方枠A</text>
<text x="464" y="60">特注</text>
<text x="33" y="62">NC156</text>
<text x="61" y="62">156</text>
<text x="80" y="62">101</text>
<text x="96" y="62">27.5</text>
<text x="117" y="62">78</text>
<text x="135" y="62">58</text>
<text x="153" y="62">98</text>
<text x="171" y="62">63</text>
<text x="189" y="62">93</text>
<text x="34" y="71">NC171</text>
<text x="62" y="71">171</text>
<text x="79" y="71">116</text>
<text x="96" y="71">27.5</text>
<text x="114" y="71">85.5</text>
<text x="132" y="71">65.5</text>
<text x="148" y="71">105.5</text>
<text x="168" y="71">70.5</text>
<text x="184" y="71">100.5</text>
<text x="33" y="79">NC180</text>
<text x="61" y="79">180</text>
<text x="79" y="79">125</text>
<text x="96" y="79">27.5</text>
<text x="117" y="79">90</text>
<text x="135" y="79">70</text>
<text x="151" y="79">110</text>
<text x="171" y="79">75</text>
<text x="187" y="79">105</text>
<text x="432" y="103">3方枠B</text>
<text x="464" y="108">特注</text>
<text x="247" y="159">2-φ5 貫通孔</text>
<text x="323" y="157">2-φ6 貫通孔</text>
<text x="644" y="159">φ5 貫通孔</text>
<text x="63" y="166" transform="rotate(-90 63 166)">(c)</text>
<text x="316" y="167">鬼目ナット取付孔</text>
<text x="789" y="166" transform="rotate(-90 789 166)">(c)</text>
<text x="246" y="169">枠組立孔</text>
<text x="631" y="169">下部スペーサー</text>
<text x="316" y="177">(錠受け取付)</text>
<text x="631" y="179">取付孔</text>
<text x="92" y="191">13.2</text>
<text x="499" y="207" transform="rotate(-33 499 207)">4-R6</text>
<text x="628" y="205">下部段彫り加工</text>
<text x="241" y="222">φ5 貫通孔</text>
<text x="532" y="227" transform="rotate(-90 532 227)">22</text>
<text x="241" y="231">スペーサー取付孔</text>
<text x="635" y="234" transform="rotate(-90 635 234)">14</text>
<text x="322" y="251">2-φ11.5深さ2</text>
<text x="581" y="249" transform="rotate(-33 581 249)">2-R6</text>
<text x="45" y="252" transform="rotate(-90 45 252)">a</text>
<text x="580" y="257" transform="rotate(20 580 257)">2-R6</text>
<text x="653" y="257" transform="rotate(-90 653 257)">(30)</text>
<text x="64" y="260" transform="rotate(-90 64 260)">b</text>
<text x="447" y="261">65</text>
<text x="790" y="260" transform="rotate(-90 790 260)">b</text>
<text x="447" y="273">78</text>
<text x="635" y="275" transform="rotate(-90 635 275)">14</text>
<text x="142" y="292" transform="rotate(-90 142 292)">f</text>
<text x="674" y="296" transform="rotate(-90 674 296)">h</text>
<text x="160" y="306" transform="rotate(-90 160 306)">d</text>
<text x="770" y="306" transform="rotate(-90 770 306)">d</text>
<text x="653" y="317" transform="rotate(-90 653 317)">g</text>
<text x="180" y="320" transform="rotate(-90 180 320)">e</text>
<text x="237" y="330">n-φ5 貫通孔</text>
<text x="64" y="341" transform="rotate(-90 64 341)">c</text>
<text x="224" y="342">躯体取付孔（ピッチ図参照）</text>
<text x="685" y="341">2-φ5 貫通孔</text>
<text x="790" y="341" transform="rotate(-90 790 341)">c</text>
<text x="223" y="352">※注4</text>
<text x="684" y="351">下部枠組立孔</text>
<text x="94" y="377">24.4</text>
<text x="202" y="377">6</text>
<text x="605" y="377">10</text>
<text x="746" y="377">6</text>
<text x="399" y="391">L</text>
<text x="705" y="391">L</text>
<text x="633" y="430" transform="rotate(-90 633 430)">2.5</text>
<text x="532" y="433" transform="rotate(-90 532 433)">7.5</text>
<text x="420" y="454">注）1．加工図内の形材番号は最終枝番を使用すること。</text>
<text x="433" y="464">2．下部の加工は下記のとおりとする。</text>
<text x="433" y="495">3．ピッチ図k、mは寸法表のk’、m’に置き換えても可とする。</text>
<text x="433" y="505">4．NC95のみ躯体取付孔加工は戸当り溝センターから外れた</text>
<text x="443" y="515">加工とする。</text>
<text x="62" y="524">j</text>
<text x="113" y="524">(k)</text>
<text x="206" y="525">ｒ</text>
<text x="306" y="525">i</text>
<text x="368" y="525">m</text>
<text x="433" y="525">5．錠加工は特注対応とし、引違2枚の場合のみ対応する。</text>
<text x="241" y="544">L</text>
<text x="712" y="556">枠 縦枠 加工図</text>
</g>
<g font-size="7.9">
<text x="703" y="537">承</text>
<text x="726" y="537">検</text>
<text x="765" y="537">設</text>
<text x="788" y="537">製</text>
<text x="644" y="543">度</text>
<text x="671" y="543">付</text>
<text x="703" y="543">認</text>
<text x="765" y="543">計</text>
<text x="644" y="557">法</text>
<text x="703" y="557">称</text>
</g>
<g font-size="7.7">
<text x="442" y="474">3方枠A：下部段彫り加工</text>
<text x="442" y="484">3方枠B：下部枠組立孔、下部スペーサー取付孔</text>
</g>
<g font-size="7.5">
<text x="345" y="27">3方枠A</text>
<text x="390" y="27">3方枠B</text>
<text x="220" y="33">錠種類</text>
<text x="250" y="33">錠位置</text>
<text x="297" y="33">範囲</text>
<text x="349" y="37">p寸法</text>
<text x="393" y="37">p寸法</text>
<text x="297" y="49">H20</text>
<text x="344" y="49">1056.5</text>
<text x="390" y="49">1068.5</text>
<text x="217" y="62">プッシュ錠</text>
<text x="254" y="62">標準</text>
<text x="279" y="62">628≦H＜1428 （H+255)/2（H+279)/2</text>
<text x="277" y="74">1428≦H≦2500</text>
<text x="344" y="74">1056.5</text>
<text x="390" y="74">1068.5</text>
<text x="645" y="529">番号</text>
<text x="665" y="529">名 称</text>
<text x="701" y="529">員数</text>
<text x="717" y="529">材質・規格</text>
<text x="758" y="529">部品図番</text>
<text x="788" y="529">備 考</text>
<text x="644" y="537">尺</text>
<text x="726" y="543">図</text>
<text x="788" y="543">図</text>
<text x="645" y="550">角</text>
<text x="703" y="550">名</text>
<text x="703" y="564">図</text>
<text x="703" y="571">番</text>
</g>
<g font-size="7.1">
<text x="599" y="538">設指</text>
<text x="599" y="548">設指</text>
<text x="599" y="559">設指</text>
<text x="544" y="569">記 号</text>
<text x="563" y="569">年月日</text>
<text x="583" y="569">担 当</text>
<text x="605" y="569">変 更 理 由</text>
</g>
<g font-size="6.4">
<text x="64" y="256" transform="rotate(-90 64 256)">±0.2</text>
<text x="789" y="256" transform="rotate(-90 789 256)">±0.2</text>
<text x="403" y="390">±0.5</text>
<text x="629" y="421" transform="rotate(-90 629 421)">+0.0</text>
<text x="635" y="421" transform="rotate(-90 635 421)">-0.5</text>
<text x="565" y="537">24/10/31</text>
<text x="587" y="537">靖超</text>
<text x="610" y="537">TJ-3086 NC140追加</text>
<text x="565" y="548">23/08/03 松尾ひかる</text>
<text x="610" y="548">TJ-2863 誤記訂正</text>
<text x="565" y="558">22/09/30</text>
<text x="585" y="558">車文華</text>
<text x="610" y="558">TJ-2571 H25特注対応</text>
</g>
<g font-size="6">
<text x="664" y="463">縦枠NC180</text>
<text x="717" y="463">MDF+HPJシート</text>
<text x="757" y="463">MD-07683</text>
<text x="664" y="474">縦枠NC171</text>
<text x="717" y="474">MDF+HPJシート</text>
<text x="757" y="474">MD-07682</text>
<text x="664" y="485">縦枠NC156</text>
<text x="717" y="485">MDF+HPJシート</text>
<text x="757" y="485">MD-07681</text>
<text x="664" y="496">縦枠NC140</text>
<text x="717" y="496">MDF+HPJシート</text>
<text x="757" y="496">MD-09294</text>
<text x="664" y="507">縦枠NC115</text>
<text x="717" y="507">MDF+HPJシート</text>
<text x="757" y="507">MD-07680</text>
<text x="666" y="518">縦枠NC95</text>
<text x="717" y="518">MDF+HPJシート</text>
<text x="757" y="518">MD-07679</text>
<text x="545" y="539">7</text>
<text x="656" y="539">1/1</text>
<text x="682" y="539">16/06/22</text>
<text x="545" y="549">6</text>
<text x="712" y="549">H310 １７ラシッサ V引違戸2/4枚建</text>
<text x="545" y="559">5</text>
</g>
<text font-size="5.6" x="709" y="390">±0.5</text>
<g font-size="5">
<text x="713" y="538">梶原</text>
<text x="797" y="538">孫挺</text>
<text x="727" y="576">承認日：2024/11/29</text>
</g>
<g font-size="4.7">
<text x="151" y="24">2</text>
<text x="181" y="26">3</text>
<text x="199" y="26">3</text>
<text x="207" y="26">2</text>
<text x="435" y="25">１</text>
<text x="671" y="25">６</text>
<text x="690" y="26">5</text>
<text x="206" y="51">7</text>
<text x="480" y="66">5</text>
<text x="269" y="74">5</text>
<text x="423" y="87">4</text>
<text x="480" y="114">5</text>
<text x="522" y="136">3</text>
<text x="672" y="136">3</text>
<text x="623" y="198">3</text>
<text x="408" y="203">2</text>
<text x="113" y="206">2</text>
<text x="74" y="231">3</text>
<text x="316" y="246">3</text>
<text x="76" y="274">3</text>
<text x="140" y="299" transform="rotate(-90 140 299)">2</text>
<text x="184" y="425">2</text>
<text x="414" y="464">3</text>
<text x="423" y="464">１</text>
<text x="791" y="495">7</text>
<text x="221" y="521">5</text>
<text x="229" y="521">６</text>
<text x="424" y="524">2</text>
</g>
<g font-size="3.4">
<text x="734" y="538">鈴木荘右</text>
<text x="750" y="538">佐藤淳一</text>
<text x="773" y="538">佐藤淳一</text>
</g>
<g font-size="3">
<text x="553" y="539">-2</text>
<text x="553" y="549">-2</text>
<text x="553" y="559">-5</text>
</g>
</svg>
